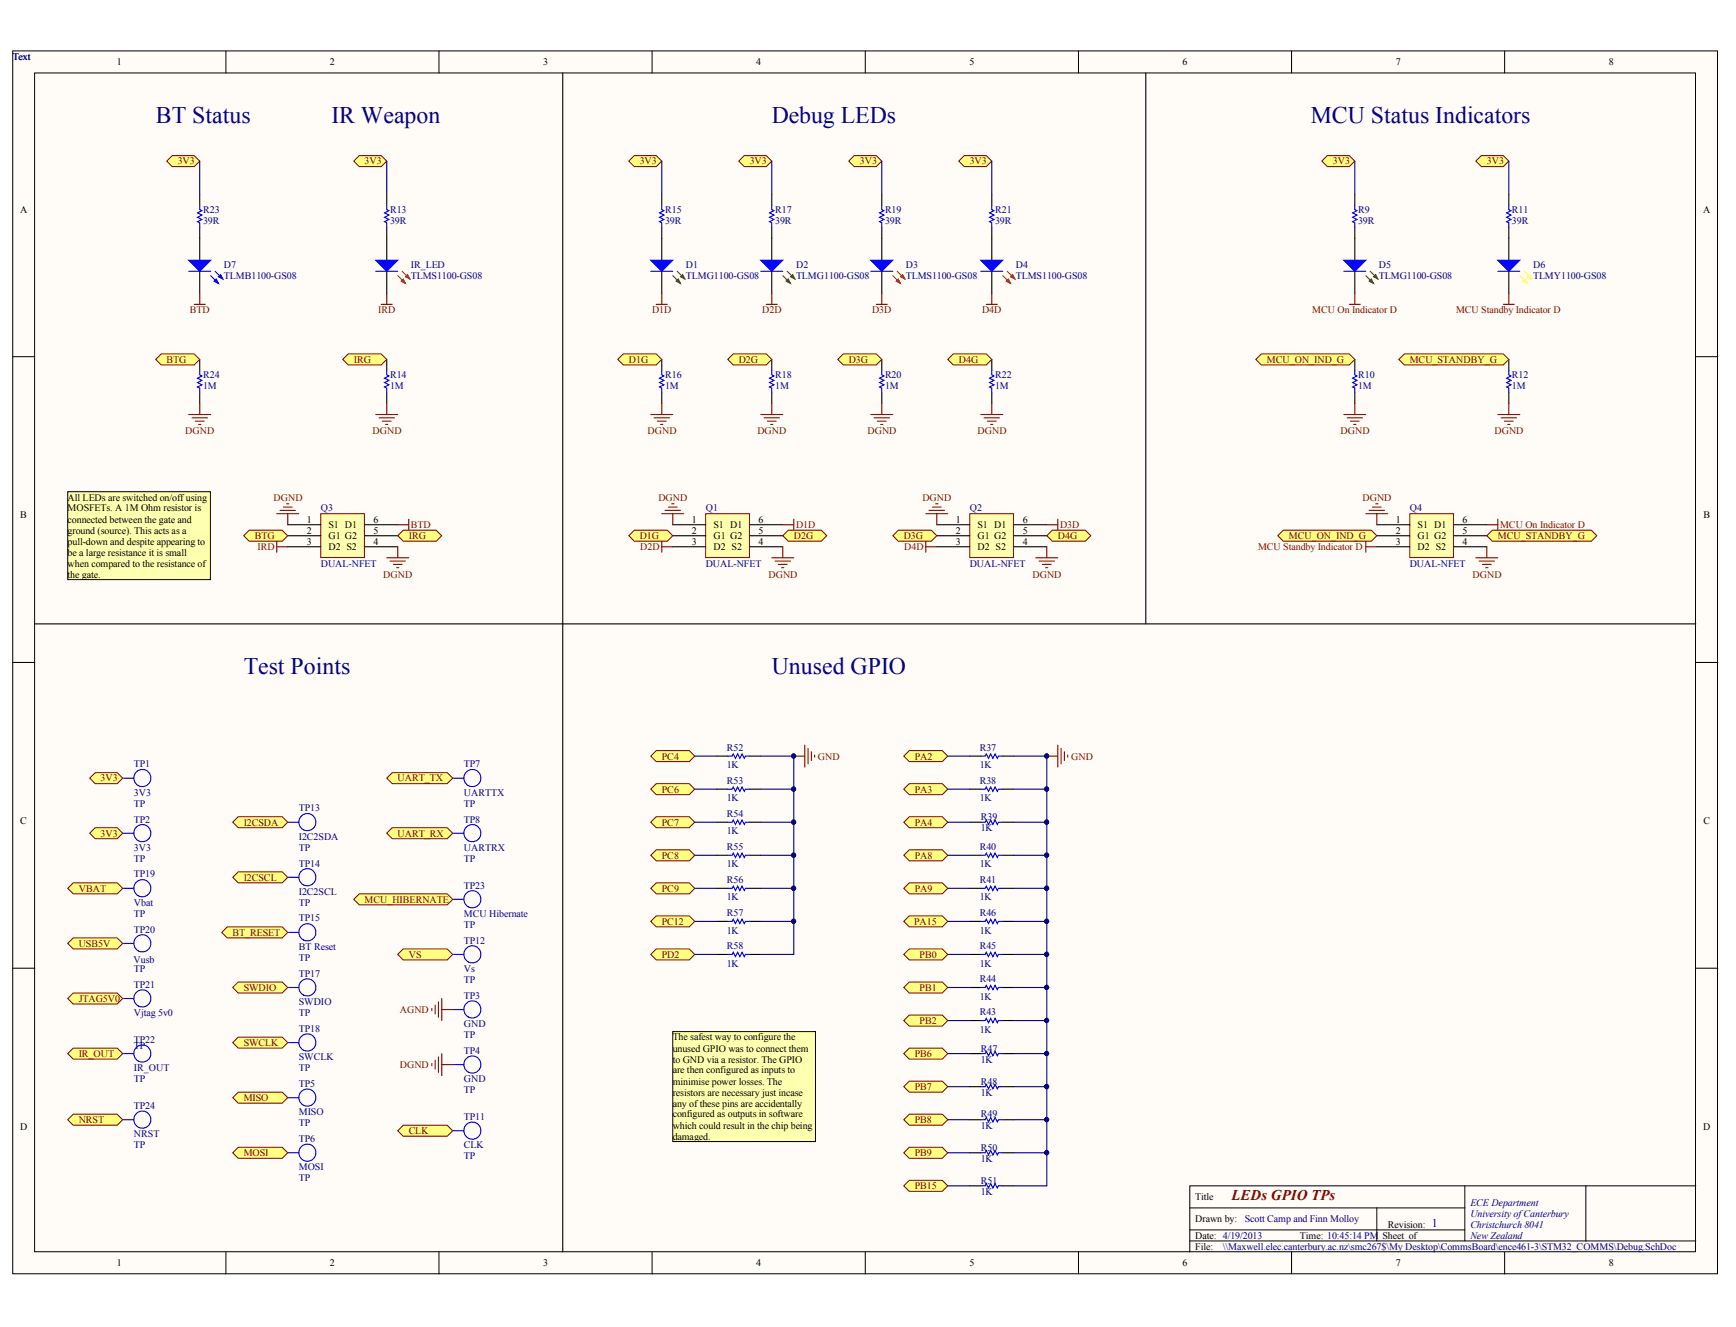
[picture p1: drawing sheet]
<svg xmlns="http://www.w3.org/2000/svg" width="271mm" height="207mm" viewBox="0 0 271 207" stroke-linecap="round" stroke-linejoin="round" font-family="sans-serif">
<g fill="#fffcf8" stroke="#000" stroke-width=".16">
<path d="M2 7.9h266v190.9h-266z"/>
<path d="M5.4 11.4h259.2v183.9h-259.2z"/>
</g>
<g fill="none" stroke="#000" stroke-width=".16">
<path d="M35.3 7.9v3.5M68.5 7.9v3.5M101.8 7.9v3.5M135 7.9v3.5M168.3 7.9v3.5M201.6 7.9v3.5M234.8 7.9v3.5M2 55.7h3.4M264.7 55.7h3.4M2 103.4h3.4M264.7 103.4h3.4M2 151.1h3.4"/>
<path d="M264.7 151.1h3.4M35.3 195.4v3.4M68.5 195.4v3.4M101.8 195.4v3.4M135 195.4v3.4M168.3 195.4v3.4M185.7 188.5h42.9M185.7 193.7h79M185.7 191.9h42.9M201.6 195.4v3.4M214.9 188.5v5.2M228.6 185.1v8.6"/>
<path d="M234.8 195.4v3.4M247.5 185.1h-61.8v10.3M264.7 185.1h-17.2v8.6"/>
</g>
<g fill="none" stroke="#000" stroke-width=".17">
<path d="M31.2 37.2v3.4M137.6 37.2v3.4M154.8 37.2v3.4M31.2 42.3v3.5M31.2 56.1v1.7M60.4 56.1v1.7M103.3 56.1v1.7M120.4 56.1v1.7M137.6 42.3v3.5M137.6 56.1v1.7M154.8 42.3v3.5M154.8 56.1v1.7"/>
<path d="M31.2 61.2v1.8M60.4 61.2v1.8M103.3 61.2v1.8M120.4 61.2v1.8M137.6 61.2v1.8M154.8 61.2v1.8"/>
</g>
<path d="M29.5 42.3h3.4M31.2 57.8v.7l.3 .2-.7 .3 .7 .4-.7 .3 .7 .3-.7 .4 .4 .2v.6M32.9 43l1.2 1.2M33.6 42.3l1.2 1.2M60.4 57.8v.7l.3 .2-.7 .3 .7 .4-.7 .3 .7 .3-.7 .4 .4 .2v.6M103.3 57.8v.7l.3 .2-.7 .3 .7 .4-.7 .3 .7 .3-.7 .4 .4 .2v.6M120.4 57.8v.7l.4 .2-.7 .3 .7 .4-.7 .3 .7 .3-.7 .4 .3 .2v.6M135.9 42.3h3.4M137.6 57.8v.7l.4 .2-.7 .3 .7 .4-.7 .3 .7 .3-.7 .4 .3 .2v.6M153.1 42.3h3.4M154.8 57.8v.7l.3 .2-.7 .3 .7 .4-.7 .3 .7 .3-.7 .4 .4 .2v.6" fill="none" stroke="#00f" stroke-width=".17"/>
<g fill="#00f" stroke="#00f" stroke-width=".17">
<path d="M29.5 40.6h3.4l-1.7 1.7z"/>
<path d="M33.7 43.5l.4 .7-.7-.3z"/>
<path d="M34.4 42.9l.4 .6-.7-.3z"/>
<path d="M135.9 40.6h3.4l-1.7 1.7z"/>
<path d="M153.1 40.6h3.4l-1.7 1.7z"/>
</g>
<path d="M139.3 43l1.2 1.2M140 42.3l1.2 1.2M156.5 43l1.2 1.2M157.2 42.3l1.2 1.2" fill="none" stroke="#f00" stroke-width=".17"/>
<g fill="#f00" stroke="#f00" stroke-width=".17">
<path d="M140.2 43.5l.3 .7-.7-.3z"/>
<path d="M140.9 42.9l.3 .6-.7-.3z"/>
<path d="M157.4 43.5l.3 .7-.7-.3z"/>
<path d="M158 42.9l.4 .6-.7-.3z"/>
</g>
<path d="M110.1 80.2h6.9v6.8h-6.9z" fill="#ffffb0" stroke="#800000" stroke-width=".16"/>
<path d="M105 81.9h5.1M105 83.6h5.1M105 85.3h5.1M117 81.9h5.2M117 83.6h5.2M117 85.3h5.2" fill="none" stroke="#000" stroke-width=".17"/>
<path d="M151.4 80.2h6.8v6.8h-6.8z" fill="#ffffb0" stroke="#800000" stroke-width=".16"/>
<path d="M146.2 81.9h5.2M146.2 83.6h5.2M146.2 85.3h5.2M158.2 81.9h5.2M158.2 83.6h5.2M158.2 85.3h5.2" fill="none" stroke="#000" stroke-width=".17"/>
<path d="M50.1 80.2h6.8v6.8h-6.8z" fill="#ffffb0" stroke="#800000" stroke-width=".16"/>
<g fill="none" stroke="#000" stroke-width=".17">
<path d="M60.4 37.2v3.4M211.4 37.2v3.4M235.5 37.2v3.4M60.4 42.3v3.5M211.4 42.3v3.5M211.4 56.1v1.7M235.5 42.3v3.5M235.5 56.1v1.7M211.4 61.2v1.8M235.5 61.2v1.8M44.9 81.9h5.2M44.9 83.6h5.2"/>
<path d="M44.9 85.3h5.2M56.9 81.9h5.2M56.9 83.6h5.2M56.9 85.3h5.2"/>
</g>
<g fill="none" stroke="#800000" stroke-width=".17">
<path d="M30.3 47.5h1.7M31.2 45.8v1.7M59.5 47.5h1.7M60.4 45.8v1.7M102.4 47.5h1.7M103.3 45.8v1.7M119.6 47.5h1.7M120.4 45.8v1.7M136.8 47.5h1.7M137.6 45.8v1.7M153.9 47.5h1.7M154.8 45.8v1.7"/>
<path d="M210.6 47.5h1.7M211.4 45.8v1.7M234.6 47.5h1.7M235.5 45.8v1.7M43.2 85.3h1.7M43.2 84.5v1.7M62.1 81.9h1.7M63.8 81v1.7M103.3 84.5v1.7M103.3 85.3h1.7M122.2 81.9h1.7M123.9 81v1.7"/>
<path d="M144.5 85.3h1.7M144.5 84.5v1.7M163.4 81.9h1.7M165.1 81v1.7"/>
</g>
<g fill="#00f" stroke="#00f" stroke-width=".17">
<path d="M58.6 40.6h3.5l-1.7 1.7z"/>
<path d="M209.7 40.6h3.5l-1.8 1.7z"/>
<path d="M233.8 40.6h3.4l-1.7 1.7z"/>
</g>
<path d="M62.1 43l1.2 1.2M62.8 42.3l1.2 1.2" fill="none" stroke="#f00" stroke-width=".17"/>
<g fill="#f00" stroke="#f00" stroke-width=".17">
<path d="M62.9 43.5l.4 .7-.7-.3z"/>
<path d="M63.6 42.9l.4 .6-.7-.3z"/>
</g>
<path d="M58.6 42.3h3.5M209.7 42.3h3.5M211.4 57.8v.7l.4 .2-.7 .3 .7 .4-.7 .3 .7 .3-.7 .4 .3 .2v.6M233.8 42.3h3.4M235.5 57.8v.7l.3 .2-.7 .3 .7 .4-.7 .3 .7 .3-.7 .4 .4 .2v.6" fill="none" stroke="#00f" stroke-width=".17"/>
<path d="M213.2 43l1.2 1.2M213.8 42.3l1.2 1.2" fill="none" stroke="#00bf00" stroke-width=".17"/>
<g fill="#00bf00" stroke="#00bf00" stroke-width=".17">
<path d="M214 43.5l.4 .7-.7-.3z"/>
<path d="M214.7 42.9l.3 .6-.6-.3z"/>
</g>
<path d="M237.2 43l1.2 1.2M237.9 42.3l1.2 1.2" fill="none" stroke="#ff0" stroke-width=".17"/>
<g fill="#ff0" stroke="#ff0" stroke-width=".17">
<path d="M238.1 43.5l.3 .7-.7-.3z"/>
<path d="M238.7 42.9l.4 .6-.7-.3z"/>
</g>
<path d="M220 80.2h6.8v6.8h-6.8z" fill="#ffffb0" stroke="#800000" stroke-width=".16"/>
<g fill="none" stroke="#000" stroke-width=".17">
<path d="M31.2 30.3v1.7M31.2 35.5v1.7M60.4 30.3v1.7M60.4 35.5v1.7M103.3 30.3v1.7M103.3 35.5v5.1M120.4 30.3v1.7M120.4 35.5v5.1M137.6 30.3v1.7M137.6 35.5v1.7M154.8 30.3v1.7M154.8 35.5v1.7"/>
<path d="M211.4 30.3v1.7M211.4 35.5v1.7M235.5 30.3v1.7M235.5 35.5v1.7M103.3 42.3v3.5M120.4 42.3v3.5M214.9 81.9h5.1M214.9 83.6h5.1M214.9 85.3h5.1M226.9 81.9h5.1M226.9 83.6h5.1M226.9 85.3h5.1"/>
</g>
<path d="M213.2 84.5v1.7M213.2 85.3h1.7M232 81.9h1.8M233.8 81v1.7" fill="none" stroke="#800000" stroke-width=".17"/>
<path d="M31.2 32v.7l.3 .2-.7 .3 .7 .4-.7 .3 .7 .4-.7 .3 .4 .2v.7M60.4 32v.7l.3 .2-.7 .3 .7 .4-.7 .3 .7 .4-.7 .3 .4 .2v.7M103.3 32v.7l.3 .2-.7 .3 .7 .4-.7 .3 .7 .4-.7 .3 .4 .2v.7M120.4 32v.7l.4 .2-.7 .3 .7 .4-.7 .3 .7 .4-.7 .3 .3 .2v.7M137.6 32v.7l.4 .2-.7 .3 .7 .4-.7 .3 .7 .4-.7 .3 .3 .2v.7M154.8 32v.7l.3 .2-.7 .3 .7 .4-.7 .3 .7 .4-.7 .3 .4 .2v.7M211.4 32v.7l.4 .2-.7 .3 .7 .4-.7 .3 .7 .4-.7 .3 .3 .2v.7M235.5 32v.7l.3 .2-.7 .3 .7 .4-.7 .3 .7 .4-.7 .3 .4 .2v.7M101.6 42.3h3.4M118.7 42.3h3.5" fill="none" stroke="#00f" stroke-width=".17"/>
<g fill="#00f" stroke="#00f" stroke-width=".17">
<path d="M101.6 40.6h3.4l-1.7 1.7z"/>
<path d="M118.7 40.6h3.5l-1.8 1.7z"/>
</g>
<path d="M105 43l1.2 1.2M105.7 42.3l1.2 1.2M122.2 43l1.2 1.2M122.9 42.3l1.2 1.2" fill="none" stroke="#00bf00" stroke-width=".17"/>
<g fill="#00bf00" stroke="#00bf00" stroke-width=".17">
<path d="M105.9 43.5l.3 .7-.7-.3z"/>
<path d="M106.5 42.9l.4 .6-.7-.3z"/>
<path d="M123 43.5l.4 .7-.7-.3z"/>
<path d="M123.7 42.9l.4 .6-.7-.3z"/>
</g>
<g fill="#ffff80" stroke="#800000" stroke-width=".16">
<path d="M131.6 55.2h5.2l.8 .9-.8 .9h-5.2l-.9-.9z" fill-rule="evenodd"/>
<path d="M148.8 55.2h5.1l.9 .9-.9 .9h-5.1l-.9-.9z" fill-rule="evenodd"/>
<path d="M99 82.7h5.1l.9 .9-.9 .9h-5.1l-.9-.9z" fill-rule="evenodd"/>
<path d="M114.4 55.2h5.2l.8 .9-.8 .9h-5.2l-.8-.9z" fill-rule="evenodd"/>
<path d="M97.3 55.2h5.1l.9 .9-.9 .9h-5.1l-.9-.9z" fill-rule="evenodd"/>
<path d="M123 82.7h5.2l.8 .9-.8 .9h-5.2l-.8-.9z" fill-rule="evenodd"/>
<path d="M140.2 82.7h5.1l.9 .9-.9 .9h-5.1l-.9-.9z" fill-rule="evenodd"/>
<path d="M164.2 82.7h5.2l.8 .9-.8 .9h-5.2l-.8-.9z" fill-rule="evenodd"/>
<path d="M25.2 55.2h5.1l.9 .9-.9 .9h-5.1l-.9-.9z" fill-rule="evenodd"/>
<path d="M38.9 82.7h5.1l.9 .9-.9 .9h-5.1l-.9-.9z" fill-rule="evenodd"/>
<path d="M200.3 82.7h13.7l.9 .9-.9 .9h-13.7l-.9-.9z" fill-rule="evenodd"/>
<path d="M196.8 55.2h13.8l.8 .9-.8 .9h-13.8l-.8-.9z" fill-rule="evenodd"/>
<path d="M219.2 55.2h15.4l.9 .9-.9 .9h-15.4l-.9-.9z" fill-rule="evenodd"/>
<path d="M232.9 82.7h15.5l.8 .9-.8 .9h-15.5l-.9-.9z" fill-rule="evenodd"/>
<path d="M54.3 55.2h5.2l.9 .9-.9 .9h-5.2l-.8-.9z" fill-rule="evenodd"/>
<path d="M62.9 82.7h5.2l.8 .9-.8 .9h-5.2l-.8-.9z" fill-rule="evenodd"/>
</g>
<g fill="none" stroke="#00f" stroke-width=".17">
<path d="M113.6 118h.7l.1-.4 .4 .7 .3-.7 .4 .7 .3-.7 .4 .7 .1-.3h.7M153.1 118h.7l.1-.4 .4 .7 .3-.7 .4 .7 .3-.7 .3 .7 .2-.3h.7M19.2 121.4h1.7M19.2 130h1.7M19.2 138.6h1.7M21.6 122.6a1.34 1.34 0 0 1-.2-2.2 1.34 1.34 0 0 1 2.1 .6 1.34 1.34 0 0 1-1.4 1.7l-.5-.1M21.6 131.2a1.34 1.34 0 0 1-.2-2.2 1.34 1.34 0 0 1 2.1 .6 1.34 1.34 0 0 1-1.4 1.7l-.5-.1M21.6 139.8a1.34 1.34 0 0 1-.2-2.2 1.34 1.34 0 0 1 2.1 .6 1.34 1.34 0 0 1-1.4 1.7l-.5-.1M44.9 128.3h1.7M44.9 136.9h1.7M47.4 129.5a1.34 1.34 0 0 1-.3-2.2 1.34 1.34 0 0 1 2.2 .6 1.34 1.34 0 0 1-1.5 1.7l-.4-.1M47.4 138.1a1.34 1.34 0 0 1-.3-2.3 1.34 1.34 0 0 1 2.2 .7 1.34 1.34 0 0 1-1.5 1.7l-.4-.1"/>
<path d="M70.7 121.4h1.7M70.7 130h1.7M73.1 122.6a1.34 1.34 0 0 1-.2-2.2 1.34 1.34 0 0 1 2.1 .6 1.34 1.34 0 0 1-1.4 1.7l-.4-.1M73.1 131.2a1.34 1.34 0 0 1-.2-2.2 1.34 1.34 0 0 1 2.1 .6 1.34 1.34 0 0 1-1.4 1.7l-.4-.1M113.6 123.2h.7l.1-.4 .4 .7 .3-.7 .4 .7 .3-.7 .4 .7 .1-.3h.7M113.6 128.3h.7l.1-.3 .4 .7 .3-.7 .4 .7 .3-.7 .4 .7 .1-.4h.7M113.6 133.5h.7l.1-.4 .4 .7 .3-.7 .4 .7 .3-.7 .4 .7 .1-.3h.7M113.6 138.6h.7l.1-.3 .4 .7 .3-.7 .4 .7 .3-.7 .4 .7 .1-.4h.7M153.1 123.2h.7l.1-.4 .4 .7 .3-.7 .4 .7 .3-.7 .3 .7 .2-.3h.7M153.1 128.3h.7l.1-.3 .4 .7 .3-.7 .4 .7 .3-.7 .3 .7 .2-.4h.7M153.1 138.6h.7l.1-.3 .4 .7 .3-.7 .4 .7 .3-.7 .3 .7 .2-.4h.7M153.1 133.5h.7l.1-.4 .4 .7 .3-.7 .4 .7 .3-.7 .3 .7 .2-.3h.7"/>
<path d="M19.2 147.2h1.7M19.2 155.8h1.7M21.6 148.4a1.34 1.34 0 0 1-.2-2.2 1.34 1.34 0 0 1 2.1 .6 1.34 1.34 0 0 1-1.4 1.7l-.5-.1M21.6 157a1.34 1.34 0 0 1-.2-2.2 1.34 1.34 0 0 1 2.1 .6 1.34 1.34 0 0 1-1.4 1.7l-.5-.1M44.9 145.5h1.7M44.9 154.1h1.7M47.4 146.7a1.34 1.34 0 0 1-.3-2.3 1.34 1.34 0 0 1 2.2 .7 1.34 1.34 0 0 1-1.5 1.7l-.4-.1M47.4 155.3a1.34 1.34 0 0 1-.3-2.3 1.34 1.34 0 0 1 2.2 .7 1.34 1.34 0 0 1-1.5 1.7l-.4-.1M70.7 148.9h1.7M70.7 140.3h1.7M73.1 150.1a1.34 1.34 0 0 1-.2-2.2 1.34 1.34 0 0 1 2.1 .7 1.34 1.34 0 0 1-1.4 1.7l-.4-.2M73.1 141.5a1.34 1.34 0 0 1-.2-2.2 1.34 1.34 0 0 1 2.1 .7 1.34 1.34 0 0 1-1.4 1.7l-.4-.2"/>
<path d="M113.6 148.9h.7l.1-.3 .4 .7 .3-.7 .4 .7 .3-.7 .4 .7 .1-.4h.7M113.6 143.8h.7l.1-.4 .4 .7 .3-.7 .4 .7 .3-.7 .4 .7 .1-.3h.7M153.1 148.9h.7l.1-.3 .4 .7 .3-.7 .4 .7 .3-.7 .3 .7 .2-.4h.7M153.1 143.8h.7l.1-.4 .4 .7 .3-.7 .4 .7 .3-.7 .3 .7 .2-.3h.7M153.1 154.1h.7l.1-.3 .4 .6 .3-.6 .4 .6 .3-.6 .3 .6 .2-.3h.7M153.1 159.3h.7l.1-.4 .4 .7 .3-.7 .4 .7 .3-.7 .3 .7 .2-.3h.7M19.2 164.4h1.7M19.2 174.7h1.7M21.6 165.6a1.34 1.34 0 0 1-.2-2.2 1.34 1.34 0 0 1 2.1 .6 1.34 1.34 0 0 1-1.4 1.7l-.5-.1M21.6 175.9a1.34 1.34 0 0 1-.2-2.2 1.34 1.34 0 0 1 2.1 .7 1.34 1.34 0 0 1-1.4 1.7l-.5-.2M44.9 171.3h1.7M44.9 179.9h1.7"/>
<path d="M44.9 162.7h1.7M47.4 172.5a1.34 1.34 0 0 1-.3-2.3 1.34 1.34 0 0 1 2.2 .7 1.34 1.34 0 0 1-1.5 1.7l-.4-.1M47.4 163.9a1.34 1.34 0 0 1-.3-2.3 1.34 1.34 0 0 1 2.2 .7 1.34 1.34 0 0 1-1.5 1.7l-.4-.1M70.7 176.5h1.7M73.1 177.6a1.34 1.34 0 0 1-.2-2.2 1.34 1.34 0 0 1 2.1 .7 1.34 1.34 0 0 1-1.4 1.7l-.4-.2M47.4 181.1a1.34 1.34 0 0 1-.3-2.3 1.34 1.34 0 0 1 2.2 .7 1.34 1.34 0 0 1-1.5 1.7l-.4-.1"/>
</g>
<g fill="none" stroke="#000" stroke-width=".17">
<path d="M111.9 118h1.7M117 118h1.7M151.4 118h1.7M156.5 118h1.7M111.9 123.2h1.7M111.9 128.3h1.7M111.9 133.5h1.7M111.9 138.6h1.7M117 123.2h1.7M117 128.3h1.7M117 133.5h1.7M117 138.6h1.7"/>
<path d="M151.4 123.2h1.7M151.4 128.3h1.7M151.4 133.5h1.7M151.4 138.6h1.7M156.5 123.2h1.7M156.5 128.3h1.7M156.5 133.5h1.7M156.5 138.6h1.7M111.9 148.9h1.7M111.9 143.8h1.7M117 148.9h1.7M117 143.8h1.7"/>
<path d="M151.4 148.9h1.7M151.4 143.8h1.7M151.4 154.1h1.7M151.4 159.3h1.7M156.5 148.9h1.7M156.5 143.8h1.7M156.5 154.1h1.7M156.5 159.3h1.7"/>
</g>
<g fill="#ffff80" stroke="#800000" stroke-width=".16">
<path d="M141.9 142.9h5.2l.8 .9-.8 .8h-5.2l-.8-.8z" fill-rule="evenodd"/>
<path d="M141.9 148.1h5.2l.8 .8-.8 .9h-5.2l-.8-.9z" fill-rule="evenodd"/>
<path d="M141.9 153.2h5.2l.8 .9-.8 .9h-5.2l-.8-.9z" fill-rule="evenodd"/>
<path d="M141.9 158.4h5.2l.8 .9-.8 .8h-5.2l-.8-.8z" fill-rule="evenodd"/>
</g>
<path d="M151.4 164.4h1.7M151.4 169.6h1.7M151.4 174.7h1.7M151.4 179.9h1.7M156.5 164.4h1.7M156.5 169.6h1.7M156.5 174.7h1.7M156.5 179.9h1.7M151.4 185.1h1.7M156.5 185.1h1.7" fill="none" stroke="#000" stroke-width=".17"/>
<path d="M153.1 164.4h.7l.1-.3 .4 .7 .3-.7 .4 .7 .3-.7 .3 .7 .2-.4h.7M153.1 169.6h.7l.1-.4 .4 .7 .3-.7 .4 .7 .3-.7 .3 .7 .2-.3h.7M153.1 174.7h.7l.1-.3 .4 .7 .3-.7 .4 .7 .3-.7 .3 .7 .2-.4h.7M153.1 179.9h.7l.1-.3 .4 .6 .3-.6 .4 .6 .3-.6 .3 .6 .2-.3h.7M153.1 185.1h.7l.1-.4 .4 .7 .3-.7 .4 .7 .3-.7 .3 .7 .2-.3h.7" fill="none" stroke="#00f" stroke-width=".17"/>
<g fill="#ffff80" stroke="#800000" stroke-width=".16">
<path d="M141.9 163.6h5.2l.8 .8-.8 .9h-5.2l-.8-.9z" fill-rule="evenodd"/>
<path d="M141.9 168.7h5.2l.8 .9-.8 .8h-5.2l-.8-.8z" fill-rule="evenodd"/>
<path d="M141.9 173.9h5.2l.8 .8-.8 .9h-5.2l-.8-.9z" fill-rule="evenodd"/>
<path d="M141.9 179h5.2l.8 .9-.8 .9h-5.2l-.8-.9z" fill-rule="evenodd"/>
<path d="M141.9 184.2h5.2l.8 .9-.8 .8h-5.2l-.8-.8z" fill-rule="evenodd"/>
</g>
<path d="M147.9 164.4h3.5M147.9 169.6h3.5M147.9 174.7h3.5M147.9 179.9h3.5M147.9 185.1h3.5" fill="none" stroke="#000080" stroke-width=".17"/>
<g fill="#ffff80" stroke="#800000" stroke-width=".16">
<path d="M141.9 117.1h5.2l.8 .9-.8 .9h-5.2l-.8-.9z" fill-rule="evenodd"/>
<path d="M141.9 122.3h5.2l.8 .9-.8 .8h-5.2l-.8-.8z" fill-rule="evenodd"/>
<path d="M141.9 127.5h5.2l.8 .8-.8 .9h-5.2l-.8-.9z" fill-rule="evenodd"/>
<path d="M141.9 132.6h5.2l.8 .9-.8 .8h-5.2l-.8-.8z" fill-rule="evenodd"/>
<path d="M141.9 137.8h5.2l.8 .8-.8 .9h-5.2l-.8-.9z" fill-rule="evenodd"/>
</g>
<g fill="none" stroke="#000080" stroke-width=".17">
<path d="M147.9 118h3.5M158.2 118h5.2v5.2M147.9 123.2h3.5M147.9 128.3h3.5M147.9 133.5h3.5M147.9 138.6h3.5M158.2 138.6h5.2v5.2M158.2 133.5h5.2v5.1M158.2 128.3h5.2v5.2M158.2 123.2h5.2v5.1M147.9 143.8h3.5M147.9 148.9h3.5"/>
<path d="M147.9 154.1h3.5M147.9 159.3h3.5M158.2 159.3h5.2v5.1M158.2 154.1h5.2v5.2M158.2 148.9h5.2v5.2M158.2 143.8h5.2v5.1M158.2 179.9h5.2v5.2h-5.2M158.2 174.7h5.2v5.2M158.2 169.6h5.2v5.1M158.2 164.4h5.2v5.2"/>
</g>
<g fill="#000080" stroke="#000080" stroke-width=".16">
<circle cx="163.3" cy="179.9" r=".32"/>
<circle cx="163.3" cy="174.7" r=".32"/>
<circle cx="163.3" cy="169.6" r=".32"/>
<circle cx="163.3" cy="164.4" r=".32"/>
<circle cx="163.3" cy="159.2" r=".32"/>
<circle cx="163.3" cy="154.1" r=".32"/>
<circle cx="163.3" cy="148.9" r=".32"/>
<circle cx="163.3" cy="143.8" r=".32"/>
<circle cx="163.3" cy="138.6" r=".32"/>
<circle cx="163.3" cy="133.5" r=".32"/>
<circle cx="163.3" cy="128.3" r=".32"/>
<circle cx="163.3" cy="123.1" r=".32"/>
<circle cx="163.3" cy="118" r=".32"/>
</g>
<g fill="#ffff80" stroke="#800000" stroke-width=".16">
<path d="M102.4 117.1h5.2l.8 .9-.8 .9h-5.2l-.8-.9z" fill-rule="evenodd"/>
<path d="M102.4 122.3h5.2l.8 .9-.8 .8h-5.2l-.8-.8z" fill-rule="evenodd"/>
<path d="M102.4 127.5h5.2l.8 .8-.8 .9h-5.2l-.8-.9z" fill-rule="evenodd"/>
<path d="M102.4 132.6h5.2l.8 .9-.8 .8h-5.2l-.8-.8z" fill-rule="evenodd"/>
<path d="M102.4 137.8h5.2l.8 .8-.8 .9h-5.2l-.8-.9z" fill-rule="evenodd"/>
<path d="M102.4 142.9h5.2l.8 .9-.8 .8h-5.2l-.8-.8z" fill-rule="evenodd"/>
<path d="M102.4 148.1h5.2l.8 .8-.8 .9h-5.2l-.8-.9z" fill-rule="evenodd"/>
</g>
<g fill="none" stroke="#000080" stroke-width=".17">
<path d="M108.4 118h3.5M118.7 118h5.2v5.2h-5.2M108.4 123.2h3.5M108.4 128.3h3.5M108.4 133.5h3.5M108.4 138.6h3.5M123.9 123.2v5.1h-5.2M123.9 128.3v5.2h-5.2M123.9 133.5v5.1h-5.2M123.9 138.6v5.2h-5.2M108.4 143.8h3.5M108.4 148.9h3.5"/>
<path d="M123.9 143.8v5.1h-5.2"/>
</g>
<path d="M123.9 118h1.7M125.6 116.3v3.4M126.1 116.8v2.4M126.6 117.3v1.4M127.1 117.8v.4M163.4 118h1.7M165.1 116.3v3.4M165.6 116.8v2.4M166.1 117.3v1.4M166.6 117.8v.4" fill="none" stroke="#800000" stroke-width=".17"/>
<g fill="#000080" stroke="#000080" stroke-width=".16">
<circle cx="123.9" cy="118" r=".32"/>
<circle cx="163.3" cy="118" r=".32"/>
<circle cx="123.9" cy="123.1" r=".32"/>
<circle cx="123.9" cy="128.3" r=".32"/>
<circle cx="123.9" cy="133.5" r=".32"/>
<circle cx="123.9" cy="138.6" r=".32"/>
<circle cx="123.9" cy="143.8" r=".32"/>
</g>
<path d="M105 161h22.3v17.1h-22.3z" fill="#ffffb0" stroke="#000" stroke-width=".16"/>
<path d="M87.8 11.4v184M178.8 11.4v86M5.4 97.4h259.3" fill="none" stroke="#000" stroke-width=".17"/>
<path d="M10.6 76.7h22.2v13.7h-22.2z" fill="#ffffb0" stroke="#000" stroke-width=".16"/>
<g fill="#ffff80" stroke="#800000" stroke-width=".16">
<path d="M26.9 24.3h3.4l.9 .8-.9 .9h-3.4l-.9-.9z" fill-rule="evenodd"/>
<path d="M56.1 24.3h3.4l.9 .8-.9 .9h-3.4l-.9-.9z" fill-rule="evenodd"/>
<path d="M99 24.3h3.4l.9 .8-.9 .9h-3.4l-.9-.9z" fill-rule="evenodd"/>
<path d="M116.2 24.3h3.4l.8 .8-.8 .9h-3.4l-.9-.9z" fill-rule="evenodd"/>
<path d="M133.3 24.3h3.5l.8 .8-.8 .9h-3.5l-.8-.9z" fill-rule="evenodd"/>
<path d="M150.5 24.3h3.4l.9 .8-.9 .9h-3.4l-.9-.9z" fill-rule="evenodd"/>
</g>
<path d="M31.2 25.1v5.2M60.4 25.1v5.2M103.3 25.1v5.2M120.4 25.1v5.2M137.6 25.1v5.2M154.8 25.1v5.2" fill="none" stroke="#000080" stroke-width=".17"/>
<g fill="#ffff80" stroke="#800000" stroke-width=".16">
<path d="M207.1 24.3h3.5l.8 .8-.8 .9h-3.5l-.8-.9z" fill-rule="evenodd"/>
<path d="M231.2 24.3h3.4l.9 .8-.9 .9h-3.4l-.9-.9z" fill-rule="evenodd"/>
</g>
<path d="M211.4 25.1v5.2M235.5 25.1v5.2" fill="none" stroke="#000080" stroke-width=".17"/>
<g fill="#ffff80" stroke="#800000" stroke-width=".16">
<path d="M11.4 146.4h6.9l.9 .8-.9 .9h-6.9l-.8-.9z" fill-rule="evenodd"/>
<path d="M11.4 155h6.9l.9 .8-.9 .9h-6.9l-.8-.9z" fill-rule="evenodd"/>
<path d="M11.4 137.8h6.9l.9 .8-.9 .9h-6.9l-.8-.9z" fill-rule="evenodd"/>
<path d="M14.9 120.6h3.4l.9 .8-.9 .9h-3.4l-.9-.9z" fill-rule="evenodd"/>
<path d="M14.9 129.2h3.4l.9 .8-.9 .9h-3.4l-.9-.9z" fill-rule="evenodd"/>
<path d="M56.1 139.5h13.7l.9 .8-.9 .9h-13.7l-.9-.9z" fill-rule="evenodd"/>
<path d="M37.2 153.2h6.8l.9 .9-.9 .9h-6.8l-.9-.9z" fill-rule="evenodd"/>
<path d="M37.2 161.8h6.8l.9 .9-.9 .9h-6.8l-.9-.9z" fill-rule="evenodd"/>
<path d="M62.9 175.6h6.9l.9 .9-.9 .8h-6.9l-.8-.8z" fill-rule="evenodd"/>
<path d="M37.2 170.4h6.8l.9 .9-.9 .9h-6.8l-.9-.9z" fill-rule="evenodd"/>
<path d="M37.2 179h6.8l.9 .9-.9 .9h-6.8l-.9-.9z" fill-rule="evenodd"/>
</g>
<path d="M70.7 157.5h1.7M73.1 158.7a1.34 1.34 0 0 1-.2-2.2 1.34 1.34 0 0 1 2.1 .7 1.34 1.34 0 0 1-1.4 1.7l-.4-.2M70.7 166.1h1.7M73.1 167.3a1.34 1.34 0 0 1-.2-2.2 1.34 1.34 0 0 1 2.1 .7 1.34 1.34 0 0 1-1.4 1.7l-.4-.2" fill="none" stroke="#00f" stroke-width=".17"/>
<g fill="none" stroke="#800000" stroke-width=".17">
<path d="M29.5 64.7h3.4M30 65.2h2.4M30.5 65.7h1.4M31 66.2h.3M31.2 63v1.7M43.7 79.6h2.4M44.2 79.1h1.4M44.7 78.6h.4M58.6 64.7h3.5M59.2 65.2h2.4M59.7 65.7h1.3M60.2 66.2h.3"/>
<path d="M60.4 63v1.7M101.6 64.7h3.4M102.1 65.2h2.4M102.6 65.7h1.4M103.1 66.2h.4M103.3 63v1.7M103.8 79.6h2.4M104.3 79.1h1.4M104.8 78.6h.4M118.7 64.7h3.5M119.2 65.2h2.4M119.8 65.7h1.3"/>
<path d="M120.3 66.2h.3M120.4 63v1.7M135.9 64.7h3.4M136.4 65.2h2.4M136.9 65.7h1.4M137.4 66.2h.4M137.6 63v1.7M145 79.6h2.4M145.5 79.1h1.4M146 78.6h.4M153.1 64.7h3.4M153.6 65.2h2.4"/>
<path d="M154.1 65.7h1.4M154.6 66.2h.4M154.8 63v1.7M209.7 64.7h3.5M210.2 65.2h2.4M210.8 65.7h1.3M211.3 66.2h.3M211.4 63v1.7M213.7 79.6h2.4M214.2 79.1h1.4M214.7 78.6h.3M233.8 64.7h3.4"/>
<path d="M234.3 65.2h2.4M234.8 65.7h1.4M235.3 66.2h.4M235.5 63v1.7M43.2 80.2h3.4M44.9 80.2v1.7M60.4 87h3.4M60.9 87.6h2.4M61.4 88.1h1.4M61.9 88.6h.3M62.1 85.3v1.7M103.3 80.2h3.4"/>
<path d="M105 80.2v1.7M120.4 87h3.5M121 87.6h2.4M121.5 88.1h1.4M122 88.6h.3M122.2 85.3v1.7M144.5 80.2h3.4M146.2 80.2v1.7M161.7 87h3.4M162.2 87.6h2.4M162.7 88.1h1.4M163.2 88.6h.3"/>
<path d="M163.4 85.3v1.7M213.2 80.2h3.4M214.9 80.2v1.7M230.3 87h3.5M230.8 87.6h2.4M231.4 88.1h1.3M231.9 88.6h.3M232 85.3v1.7M67.4 157.4v.3M67.9 156.9v1.3M68.4 156.3v2.4M68.9 155.8v3.5"/>
<path d="M68.9 157.5h1.8M67.4 166v.3M67.9 165.5v1.3M68.4 164.9v2.4M68.9 164.4v3.5M68.9 166.1h1.8"/>
</g>
<g fill="#ffff80" stroke="#800000" stroke-width=".16">
<path d="M35.5 144.6h8.5l.9 .9-.9 .9h-8.5l-.9-.9z" fill-rule="evenodd"/>
<path d="M11.4 163.6h6.9l.9 .8-.9 .9h-6.9l-.8-.9z" fill-rule="evenodd"/>
<path d="M11.4 173.9h6.9l.9 .8-.9 .9h-6.9l-.8-.9z" fill-rule="evenodd"/>
<path d="M37.2 136h6.8l.9 .9-.9 .9h-6.8l-.9-.9z" fill-rule="evenodd"/>
<path d="M37.2 127.5h6.8l.9 .8-.9 .9h-6.8l-.9-.9z" fill-rule="evenodd"/>
<path d="M62.9 148.1h6.9l.9 .8-.9 .9h-6.9l-.8-.9z" fill-rule="evenodd"/>
<path d="M61.2 120.6h8.6l.9 .8-.9 .9h-8.6l-.8-.9z" fill-rule="evenodd"/>
<path d="M61.2 129.2h8.6l.9 .8-.9 .9h-8.6l-.8-.9z" fill-rule="evenodd"/>
</g>
<g font-size="3.7" fill="#000080">
<text x="24.3" y="19.2">BT Status</text>
<text x="51.8" y="19.2">IR Weapon</text>
<text x="120.4" y="19.2">Debug LEDs</text>
<text x="204.6" y="19.2">MCU Status Indicators</text>
<text x="38" y="105.2">Test Points</text>
<text x="120.4" y="105.2">Unused GPIO</text>
</g>
<text font-size="2.3" fill="#800000" x="192.2" y="187.3">LEDs GPIO TPs</text>
<text font-size="1.9" fill="#000080" x="223.5" y="191.5">1</text>
<g font-size="1.6" fill="#000080">
<text x="2" y="9.3">Text</text>
<text x="31.7" y="35">39R</text>
<text x="31.7" y="33.2">R23</text>
<text x="60.9" y="35">39R</text>
<text x="60.9" y="33.2">R13</text>
<text x="103.8" y="35">39R</text>
<text x="103.8" y="33.2">R15</text>
<text x="121" y="35">39R</text>
<text x="121" y="33.2">R17</text>
<text x="138.1" y="35">39R</text>
<text x="138.1" y="33.2">R19</text>
<text x="155.3" y="35">39R</text>
<text x="155.3" y="33.2">R21</text>
<text x="212" y="35">39R</text>
<text x="212" y="33.2">R9</text>
<text x="236" y="35">39R</text>
<text x="236" y="33.2">R11</text>
<text x="35" y="41.8">D7</text>
<text x="64.1" y="41.8">IR_LED</text>
<text x="107.1" y="41.8">D1</text>
<text x="124.2" y="41.8">D2</text>
<text x="141.4" y="41.8">D3</text>
<text x="158.6" y="41.8">D4</text>
<text x="215.2" y="41.8">D5</text>
<text x="239.3" y="41.8">D6</text>
<text x="35" y="43.5">TLMB1100-GS08</text>
<text x="64.1" y="43.5">TLMS1100-GS08</text>
<text x="107.1" y="43.5">TLMG1100-GS08</text>
<text x="124.2" y="43.5">TLMG1100-GS08</text>
<text x="141.4" y="43.5">TLMS1100-GS08</text>
<text x="158.6" y="43.5">TLMS1100-GS08</text>
<text x="215.2" y="43.5">TLMG1100-GS08</text>
<text x="239.3" y="43.5">TLMY1100-GS08</text>
<text x="31.7" y="59">R24</text>
<text x="60.9" y="59">R14</text>
<text x="103.8" y="59">R16</text>
<text x="121" y="59">R18</text>
<text x="138.1" y="59">R20</text>
<text x="155.3" y="59">R22</text>
<text x="212" y="59">R10</text>
<text x="236" y="59">R12</text>
<text x="31.7" y="60.7">1M</text>
<text x="60.9" y="60.7">1M</text>
<text x="103.8" y="60.7">1M</text>
<text x="121" y="60.7">1M</text>
<text x="138.1" y="60.7">1M</text>
<text x="155.3" y="60.7">1M</text>
<text x="212" y="60.7">1M</text>
<text x="236" y="60.7">1M</text>
<text x="50.1" y="79.8">Q3</text>
<text x="110.1" y="79.8">Q1</text>
<text x="151.3" y="79.8">Q2</text>
<text x="220" y="79.8">Q4</text>
<text x="50.1" y="88.4">DUAL-NFET</text>
<text x="110.1" y="88.4">DUAL-NFET</text>
<text x="151.3" y="88.4">DUAL-NFET</text>
<text x="220" y="88.4">DUAL-NFET</text>
<text x="20.9" y="119.8">TP1</text>
<text x="72.4" y="119.8">TP7</text>
<text x="113.4" y="119.9">1K</text>
<text x="113.4" y="117.1">R52</text>
<text x="152.9" y="119.9">1K</text>
<text x="152.9" y="117.1">R37</text>
<text x="20.9" y="125.9">TP</text>
<text x="20.9" y="124.2">3V3</text>
<text x="72.4" y="125.9">TP</text>
<text x="72.4" y="124.2">UARTTX</text>
<text x="113.4" y="125.1">1K</text>
<text x="113.4" y="122.3">R53</text>
<text x="152.9" y="125.1">1K</text>
<text x="152.9" y="122.3">R38</text>
<text x="20.9" y="128.4">TP2</text>
<text x="46.6" y="126.6">TP13</text>
<text x="46.6" y="131.1">I2C2SDA</text>
<text x="72.4" y="128.4">TP8</text>
<text x="113.4" y="130.2">1K</text>
<text x="113.4" y="127.5">R54</text>
<text x="153.1" y="129.7">1K</text>
<text x="153.1" y="128">R39</text>
<text x="20.9" y="134.5">TP</text>
<text x="20.9" y="132.7">3V3</text>
<text x="20.9" y="136.9">TP19</text>
<text x="46.6" y="132.7">TP</text>
<text x="46.6" y="135.2">TP14</text>
<text x="72.4" y="134.5">TP</text>
<text x="72.4" y="132.7">UARTRX</text>
<text x="113.4" y="135.4">1K</text>
<text x="113.4" y="132.6">R55</text>
<text x="113.4" y="137.8">R56</text>
<text x="152.9" y="137.8">R41</text>
<text x="152.9" y="135.4">1K</text>
<text x="152.9" y="132.6">R40</text>
<text x="20.9" y="143.1">TP</text>
<text x="20.9" y="141.4">Vbat</text>
<text x="46.6" y="141.4">TP</text>
<text x="46.6" y="139.6">I2C2SCL</text>
<text x="46.6" y="143.8">TP15</text>
<text x="72.4" y="138.7">TP23</text>
<text x="72.4" y="143.1">MCU Hibernate</text>
<text x="113.4" y="140.5">1K</text>
<text x="113.4" y="142.9">R57</text>
<text x="152.9" y="140.5">1K</text>
<text x="152.9" y="142.9">R46</text>
<text x="20.9" y="145.5">TP20</text>
<text x="46.6" y="150">TP</text>
<text x="46.6" y="148.2">BT Reset</text>
<text x="72.4" y="147.3">TP12</text>
<text x="72.4" y="144.8">TP</text>
<text x="113.4" y="148.1">R58</text>
<text x="113.4" y="145.7">1K</text>
<text x="152.9" y="148.1">R45</text>
<text x="152.9" y="145.7">1K</text>
<text x="20.9" y="150.3">Vusb</text>
<text x="20.9" y="151.7">TP</text>
<text x="20.9" y="154.1">TP21</text>
<text x="46.6" y="152.4">TP17</text>
<text x="72.4" y="153.4">TP</text>
<text x="72.4" y="151.7">Vs</text>
<text x="72.4" y="155.9">TP3</text>
<text x="113.4" y="150.8">1K</text>
<text x="152.9" y="150.8">1K</text>
<text x="152.9" y="156">1K</text>
<text x="152.9" y="153.3">R44</text>
<text x="20.9" y="158.6">Vjtag 5v0</text>
<text x="46.6" y="158.6">TP</text>
<text x="46.6" y="156.8">SWDIO</text>
<text x="46.6" y="161">TP18</text>
<text x="72.4" y="162">TP</text>
<text x="72.4" y="160.3">GND</text>
<text x="152.9" y="161.2">1K</text>
<text x="152.9" y="158.4">R43</text>
<text x="20.9" y="163.7">TP</text>
<text x="20.9" y="162.7">TP22</text>
<text x="20.9" y="167.2">IR_OUT</text>
<text x="46.6" y="167.2">TP</text>
<text x="46.6" y="165.4">SWCLK</text>
<text x="72.4" y="164.5">TP4</text>
<text x="153.1" y="165.8">1K</text>
<text x="153.1" y="164.1">R47</text>
<text x="20.9" y="168.9">TP</text>
<text x="20.9" y="173">TP24</text>
<text x="46.6" y="169.6">TP5</text>
<text x="72.4" y="170.6">TP</text>
<text x="72.4" y="168.9">GND</text>
<text x="153.1" y="171">1K</text>
<text x="153.1" y="169.2">R48</text>
<text x="20.9" y="179.2">TP</text>
<text x="20.9" y="177.5">NRST</text>
<text x="46.6" y="175.7">TP</text>
<text x="46.6" y="174">MISO</text>
<text x="46.6" y="178.2">TP6</text>
<text x="72.4" y="174.8">TP11</text>
<text x="72.4" y="179.2">CLK</text>
<text x="153.1" y="176.1">1K</text>
<text x="153.1" y="174.4">R49</text>
<text x="153.1" y="179.6">R50</text>
<text x="46.6" y="184.3">TP</text>
<text x="46.6" y="182.6">MOSI</text>
<text x="72.4" y="180.9">TP</text>
<text x="153.1" y="181.3">1K</text>
<text x="153.1" y="184.7">R51</text>
<text x="153.1" y="186.4">1K</text>
<text x="194.3" y="190.8">Scott Camp and Finn Molloy</text>
<text x="229.5" y="188.1">ECE Department</text>
<text x="229.5" y="189.9">Universityof Canterbury</text>
<text x="229.5" y="191.6">Christchurch 8041</text>
<text x="190.8" y="195.1">\\Maxwell.elec.canterbury.ac.nz\smc267$\My Desktop\CommsBoard\ence461-3\STM32_COMMS\Debug.SchDoc</text>
<text x="229.5" y="193.3">New Zealand</text>
</g>
<g font-size="1.6">
<text x="18.2" y="10.2">1</text>
<text x="51.5" y="10.2">2</text>
<text x="84.8" y="10.2">3</text>
<text x="118" y="10.2">4</text>
<text x="151.3" y="10.2">5</text>
<text x="184.6" y="10.2">6</text>
<text x="217.8" y="10.2">7</text>
<text x="251.1" y="10.2">8</text>
<text x="3.1" y="33.2">A</text>
<text x="265.8" y="33.2">A</text>
<text x="3.2" y="80.9">B</text>
<text x="10.6" y="78.1">All LEDs are switched on/off using</text>
<text x="10.6" y="79.8">MOSFETs. A 1M Ohm resistor is</text>
<text x="10.6" y="81.5">connected between the gate and</text>
<text x="10.6" y="83.3">ground (source). This acts as a</text>
<text x="47.9" y="81.5">1</text>
<text x="47.9" y="83.3">2</text>
<text x="51.2" y="82.4">S1 D1</text>
<text x="58.3" y="83.3">5</text>
<text x="58.3" y="81.5">6</text>
<text x="108" y="81.5">1</text>
<text x="108" y="83.3">2</text>
<text x="111.4" y="82.4">S1 D1</text>
<text x="118.4" y="83.3">5</text>
<text x="118.4" y="81.5">6</text>
<text x="149.2" y="81.5">1</text>
<text x="149.2" y="83.3">2</text>
<text x="152.6" y="82.4">S1 D1</text>
<text x="159.6" y="83.3">5</text>
<text x="159.6" y="81.5">6</text>
<text x="217.9" y="81.5">1</text>
<text x="217.9" y="83.3">2</text>
<text x="221.2" y="82.4">S1 D1</text>
<text x="228.2" y="83.3">5</text>
<text x="228.2" y="81.5">6</text>
<text x="265.9" y="80.9">B</text>
<text x="10.6" y="85">pull-down and despite appearing to</text>
<text x="10.6" y="86.7">be a large resistance it is small</text>
<text x="10.6" y="88.4">when compared to the resistance of</text>
<text x="47.9" y="85">3</text>
<text x="51.2" y="84.1">G1 G2</text>
<text x="51.2" y="85.8">D2 S2</text>
<text x="58.3" y="85">4</text>
<text x="108" y="85">3</text>
<text x="111.4" y="84.1">G1 G2</text>
<text x="111.4" y="85.8">D2 S2</text>
<text x="118.4" y="85">4</text>
<text x="149.2" y="85">3</text>
<text x="152.6" y="84.1">G1 G2</text>
<text x="152.6" y="85.8">D2 S2</text>
<text x="159.6" y="85">4</text>
<text x="217.9" y="85">3</text>
<text x="221.2" y="84.1">G1 G2</text>
<text x="221.2" y="85.8">D2 S2</text>
<text x="228.2" y="85">4</text>
<text x="10.6" y="90.1">the gate.</text>
<text x="3.2" y="128.6">C</text>
<text x="265.9" y="128.6">C</text>
<text x="105" y="162.4">The safest way to configure the</text>
<text x="105" y="164.1">unused GPIO was to connect them</text>
<text x="105" y="165.8">to GND via a resistor. The GPIO</text>
<text x="105" y="167.5">are then configured as inputs to</text>
<text x="105" y="169.2">minimise power losses. The</text>
<text x="105" y="171">resistors are necessary just incase</text>
<text x="105" y="172.7">any of these pins are accidentally</text>
<text x="3.1" y="176.3">D</text>
<text x="105" y="174.4">configured as outputs in software</text>
<text x="105" y="176.1">which could result in the chip being</text>
<text x="105" y="177.8">damaged.</text>
<text x="265.8" y="176.3">D</text>
<text x="186.5" y="187.3">Title</text>
<text x="186.5" y="190.8">Drawn by:</text>
<text x="216.6" y="191.6">Revision:</text>
<text x="18.2" y="197.6">1</text>
<text x="51.5" y="197.6">2</text>
<text x="84.8" y="197.6">3</text>
<text x="118" y="197.6">4</text>
<text x="151.3" y="197.6">5</text>
<text x="184.6" y="197.6">6</text>
<text x="186.5" y="193.3">Date: 4/19/2013</text>
<text x="186.5" y="195.1">File:</text>
<text x="202.9" y="193.3">Time: 10:45:14 PM</text>
<text x="215.8" y="193.3">Sheet of</text>
<text x="217.8" y="197.6">7</text>
<text x="251.1" y="197.6">8</text>
</g>
<g font-size="1.6" fill="#800000">
<text x="27.7" y="25.6">3V3</text>
<text x="56.9" y="25.6">3V3</text>
<text x="99.8" y="25.6">3V3</text>
<text x="117" y="25.6">3V3</text>
<text x="134.2" y="25.6">3V3</text>
<text x="151.3" y="25.6">3V3</text>
<text x="208" y="25.6">3V3</text>
<text x="232" y="25.6">3V3</text>
<text x="29.6" y="48.9">BTD</text>
<text x="59" y="48.9">IRD</text>
<text x="101.8" y="48.9">D1D</text>
<text x="119" y="48.9">D2D</text>
<text x="136.1" y="48.9">D3D</text>
<text x="153.3" y="48.9">D4D</text>
<text x="204.8" y="48.9">MCU On Indicator D</text>
<text x="227.2" y="48.9">MCU Standby Indicator D</text>
<text x="26" y="56.6">BTG</text>
<text x="55.2" y="56.6">IRG</text>
<text x="98.1" y="56.6">D1G</text>
<text x="115.3" y="56.6">D2G</text>
<text x="132.5" y="56.6">D3G</text>
<text x="149.6" y="56.6">D4G</text>
<text x="197.7" y="56.6">MCU_ON_IND_G</text>
<text x="220" y="56.6">MCU_STANDBY_G</text>
<text x="28.9" y="67.8">DGND</text>
<text x="58.1" y="67.8">DGND</text>
<text x="101.1" y="67.8">DGND</text>
<text x="118.2" y="67.8">DGND</text>
<text x="135.4" y="67.8">DGND</text>
<text x="152.6" y="67.8">DGND</text>
<text x="209.2" y="67.8">DGND</text>
<text x="233.2" y="67.8">DGND</text>
<text x="42.7" y="78.1">DGND</text>
<text x="64.1" y="82.4">BTD</text>
<text x="102.7" y="78.1">DGND</text>
<text x="124.2" y="82.4">D1D</text>
<text x="143.9" y="78.1">DGND</text>
<text x="165.4" y="82.4">D3D</text>
<text x="212.6" y="78.1">DGND</text>
<text x="234.1" y="82.4">MCU On Indicator D</text>
<text x="39.8" y="84.1">BTG</text>
<text x="40.2" y="85.8">IRD</text>
<text x="63.8" y="84.1">IRG</text>
<text x="99.8" y="84.1">D1G</text>
<text x="99.9" y="85.8">D2D</text>
<text x="123.9" y="84.1">D2G</text>
<text x="141" y="84.1">D3G</text>
<text x="141.1" y="85.8">D4D</text>
<text x="165.1" y="84.1">D4G</text>
<text x="196.3" y="85.8">MCU Standby Indicator D</text>
<text x="201.1" y="84.1">MCU_ON_IND_G</text>
<text x="233.8" y="84.1">MCU_STANDBY_G</text>
<text x="59.8" y="90.1">DGND</text>
<text x="119.9" y="90.1">DGND</text>
<text x="161.1" y="90.1">DGND</text>
<text x="229.8" y="90.1">DGND</text>
<text x="103.3" y="118.5">PC4</text>
<text x="127.7" y="118.5">GND</text>
<text x="142.8" y="118.5">PA2</text>
<text x="167.2" y="118.5">GND</text>
<text x="15.7" y="122">3V3</text>
<text x="62.1" y="122">UART_TX</text>
<text x="103.3" y="123.7">PC6</text>
<text x="142.8" y="123.7">PA3</text>
<text x="15.7" y="130.6">3V3</text>
<text x="38" y="128.8">I2CSDA</text>
<text x="62.1" y="130.6">UART_RX</text>
<text x="103.3" y="128.8">PC7</text>
<text x="142.8" y="128.8">PA4</text>
<text x="38" y="137.4">I2CSCL</text>
<text x="103.3" y="134">PC8</text>
<text x="142.8" y="134">PA8</text>
<text x="12.3" y="139.2">VBAT</text>
<text x="56.9" y="140.9">MCU_HIBERNATE</text>
<text x="103.3" y="139.2">PC9</text>
<text x="142.8" y="139.2">PA9</text>
<text x="12.3" y="147.8">USB5V</text>
<text x="36.3" y="146">BT_RESET</text>
<text x="63.8" y="149.5">VS</text>
<text x="103.3" y="144.3">PC12</text>
<text x="103.3" y="149.5">PD2</text>
<text x="142.7" y="144.3">PA15</text>
<text x="143.5" y="149.5">PB0</text>
<text x="38" y="154.6">SWDIO</text>
<text x="143.5" y="154.6">PB1</text>
<text x="12.3" y="156.3">JTAG5V0</text>
<text x="62.4" y="158.1">AGND</text>
<text x="143.5" y="159.8">PB2</text>
<text x="12.3" y="164.9">IR_OUT</text>
<text x="38" y="163.2">SWCLK</text>
<text x="62.4" y="166.7">DGND</text>
<text x="142.8" y="164.9">PB6</text>
<text x="38" y="171.8">MISO</text>
<text x="142.8" y="170.1">PB7</text>
<text x="12.3" y="175.3">NRST</text>
<text x="63.8" y="177">CLK</text>
<text x="142.8" y="175.3">PB8</text>
<text x="38" y="180.4">MOSI</text>
<text x="142.8" y="180.4">PB9</text>
<text x="142.8" y="185.6">PB15</text>
</g>
</svg>
